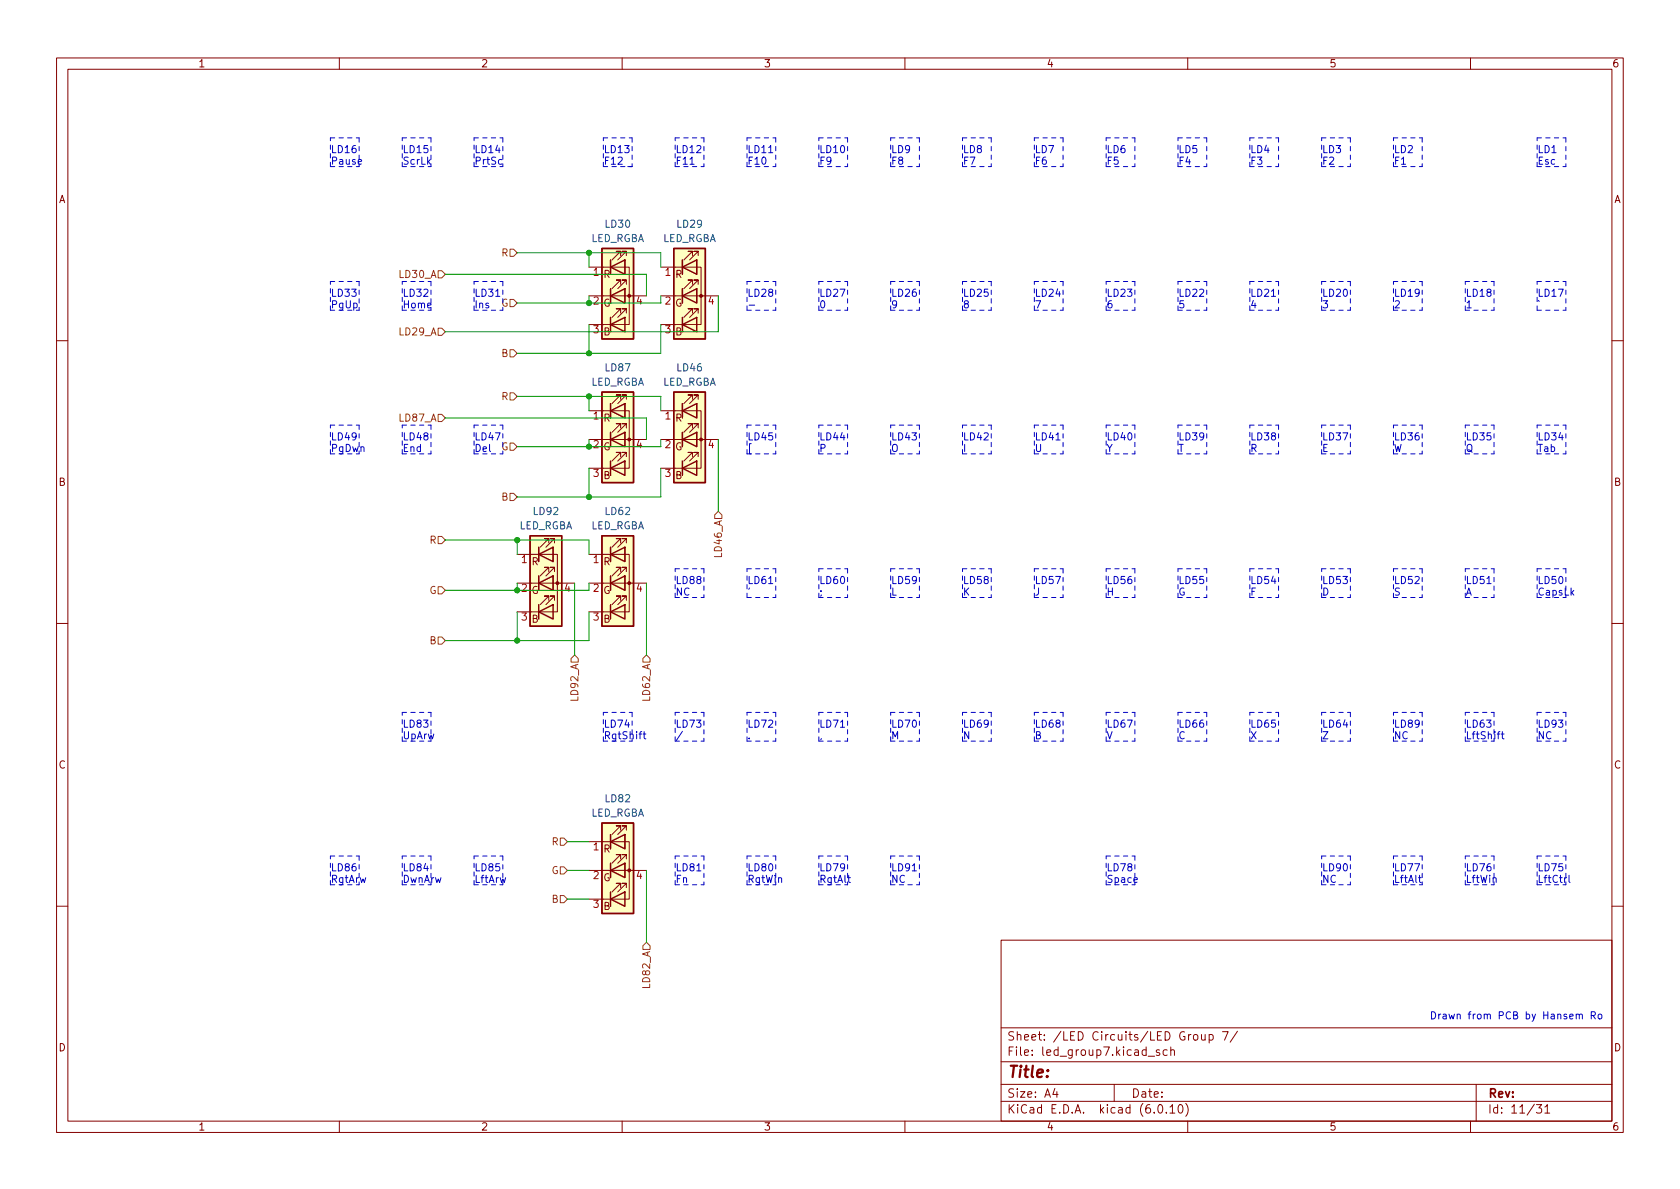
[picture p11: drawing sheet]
<svg xmlns="http://www.w3.org/2000/svg" width="297mm" height="210mm" viewBox="0 0 297 210" stroke-linecap="round" stroke-linejoin="round" font-family="sans-serif">
<g fill="none" stroke="#840000" stroke-width=".18">
<path d="M10 10.2h277v190.1h-277zM12 12.2h273v186.1h-273zM60 10.2v2M110 10.2v2M160 10.2v2M210 10.2v2M260 10.2v2M104.1 47.2h7.2v10.2h-7.2M104.1 52.3h2.6M107.9 51v2.6M107.9 46v2.5M107.9 52.3h6.4"/>
<path d="M109.7 55.4v-.8h-.7h.7l-1.5 1.5M109.7 50.3v-.8h-.7h.7l-1.5 1.5M109.7 45.2v-.8h-.7h.7l-1.5 1.6M110.5 51v2.6zM110.5 51h.1M110.5 46v2.5zM110.5 46h.1M110.7 55.4v-.8h-.7h.7l-1.5 1.5M110.7 50.3v-.8h-.7h.7l-1.5 1.5M110.7 45.2v-.8h-.7h.7l-1.5 1.6M116.8 47.2h7.2v10.2h-7.2M116.8 52.3h2.6"/>
<path d="M120.6 51v2.6M120.6 46v2.5M120.6 52.3h6.4M122.4 55.4v-.8h-.7h.7l-1.5 1.5M122.4 50.3v-.8h-.7h.7l-1.5 1.5M122.4 45.2v-.8h-.7h.7l-1.5 1.6M123.2 51v2.6zM123.2 51h.1M123.2 46v2.5zM123.2 46h.1M123.4 55.4v-.8h-.7h.7l-1.5 1.5M123.4 50.3v-.8h-.7h.7l-1.5 1.5"/>
<path d="M123.4 45.2v-.8h-.7h.7l-1.5 1.6M10 60.2h2M104.1 72.6h7.2v10.2h-7.2M104.1 77.7h2.6M107.9 76.4v2.6M107.9 71.4v2.5M107.9 77.7h6.4M109.7 75.7v-.8h-.7h.7l-1.5 1.5M109.7 70.6v-.8h-.7h.7l-1.5 1.6M110.5 76.4v2.6zM110.5 76.4h.1M110.5 71.4v2.5z"/>
<path d="M110.5 71.4h.1M110.7 75.7v-.8h-.7h.7l-1.5 1.5M110.7 70.6v-.8h-.7h.7l-1.5 1.6M116.8 72.6h7.2v10.2h-7.2M116.8 77.7h2.6M120.6 76.4v2.6M120.6 71.4v2.5M120.6 77.7h6.4M122.4 75.7v-.8h-.7h.7l-1.5 1.5M122.4 70.6v-.8h-.7h.7l-1.5 1.6M123.2 76.4v2.6zM123.2 76.4h.1"/>
<path d="M123.2 71.4v2.5zM123.2 71.4h.1M123.4 75.7v-.8h-.7h.7l-1.5 1.5M123.4 70.6v-.8h-.7h.7l-1.5 1.6M285 60.2h2M91.4 98h7.2v10.2h-7.2M95.2 96.8v2.5M97 96v-.8h-.7h.7l-1.5 1.6M97.8 96.8v2.5zM97.8 96.8h.1M98 96v-.8h-.7h.7l-1.5 1.6M104.1 98h7.2v10.2h-7.2"/>
<path d="M107.9 96.8v2.5M109.7 80.8v-.8h-.7h.7l-1.5 1.5M109.7 96v-.8h-.7h.7l-1.5 1.6M110.5 96.8v2.5zM110.5 96.8h.1M110.7 80.8v-.8h-.7h.7l-1.5 1.5M110.7 96v-.8h-.7h.7l-1.5 1.6M122.4 80.8v-.8h-.7h.7l-1.5 1.5M123.4 80.8v-.8h-.7h.7l-1.5 1.5M10 110.2h2M91.4 103.1h2.6M95.2 101.8v2.6"/>
<path d="M95.2 103.1h6.4M97 106.2v-.8h-.7h.7l-1.5 1.5M97 101.1v-.8h-.7h.7l-1.5 1.5M97.8 101.8v2.6zM97.8 101.8h.1M98 106.2v-.8h-.7h.7l-1.5 1.5M98 101.1v-.8h-.7h.7l-1.5 1.5M104.1 103.1h2.6M107.9 101.8v2.6M107.9 103.1h6.4M109.7 106.2v-.8h-.7h.7l-1.5 1.5M109.7 101.1v-.8h-.7h.7l-1.5 1.5"/>
<path d="M110.5 101.8v2.6zM110.5 101.8h.1M110.7 106.2v-.8h-.7h.7l-1.5 1.5M110.7 101.1v-.8h-.7h.7l-1.5 1.5M285 110.2h2M104.1 148.8h7.2v10.2h-7.2M104.1 153.9h2.6M107.9 152.6v2.6M107.9 147.6v2.5M107.9 153.9h6.4M109.7 157v-.8h-.7h.7l-1.5 1.5M109.7 151.9v-.8h-.7h.7l-1.5 1.5"/>
<path d="M109.7 146.8v-.8h-.7h.7l-1.5 1.6M110.5 152.6v2.6zM110.5 152.6h.1M110.5 147.6v2.5zM110.5 147.6h.1M110.7 157v-.8h-.7h.7l-1.5 1.5M110.7 151.9v-.8h-.7h.7l-1.5 1.5M110.7 146.8v-.8h-.7h.7l-1.5 1.6M10 160.2h2M177 166.3h108v32h-108zM285 160.2h2M60 198.3v2"/>
<path d="M110 198.3v2M160 198.3v2M177 194.8h108M177 191.8h108M177 187.8h108M177 181.8h108M186.5 192.5l-.4 1h1M186.9 193v1M197 191.8v3M203 186.8h1.1M204.9 195.4l.2-.1a.81 .81 0 0 1 .6 .7 .81 .81 0 0 1-.3 .8h-.2a.81 .81 0 0 1-.6-.6 .81 .81 0 0 1 .3-.8zM205 185.7l-.4-.1-.2 .2 .1 .3 .5 .1v.4h-.6"/>
<path d="M206.2 196.7v.1M206.4 185.7l-.5-.1-.3 .3v.4l.2 .3h.6M206.9 195.8l.4-.5v1.5M206.9 196.8h.8M207 185.8l.2-.2 .4 .1v.9M207 185.1v1.5M208.5 195.4l.1-.1a.81 .81 0 0 1 .6 .7 .81 .81 0 0 1-.3 .8h-.1a.81 .81 0 0 1-.6-.6 .81 .81 0 0 1 .3-.8zM209.6 195.1a1.72 1.72 0 0 1 0 2.3M210 198.3v2M211.1 183l.4-.1 .3 .3v.4l-.3 .3h-.4l-.1-.3v-.4zM212.4 182.9l.1 1h.4l.2-.1M213.1 182.9v1"/>
<path d="M213.8 183l.4-.1 .3 .3v.4l-.1 .3h-.6M213.8 182.9v1.5M216.1 182.4h1l-.6 1.5M218.8 182.4l-1.3 1.9M260 198.3v2M261 191.8v6.5M271.7 195.3h.9l-.5 .6 .4 .1v.7l-.2 .1h-.4l-.2-.1M273.1 195.8l.5-.5v1.5M273.1 196.8h.9"/>
</g>
<g fill="#ffffc2" stroke="#ffffc2" stroke-width=".18">
<path d="M119.1 43.9h5.6v16h-5.6z"/>
<path d="M106.4 43.9h5.6v16h-5.6z"/>
<path d="M106.4 69.3h5.6v16h-5.6z"/>
<path d="M119.1 69.3h5.6v16h-5.6z"/>
<path d="M106.4 145.5h5.6v16h-5.6z"/>
<path d="M93.7 94.7h5.6v16h-5.6z"/>
<path d="M106.4 94.7h5.6v16h-5.6z"/>
</g>
<g fill="none" stroke="#840000" stroke-width=".25">
<path d="M106.4 43.9h5.6v16h-5.6zM107.9 57.4l2.6-1.3v2.6zM107.9 52.3l2.6-1.3v2.6zM107.9 47.2l2.6-1.2v2.5zM107.9 46v2.5M107.9 51v2.6M107.9 56.1v2.6M119.1 43.9h5.6v16h-5.6zM120.6 57.4l2.6-1.3v2.6zM120.6 52.3l2.6-1.3v2.6zM120.6 47.2l2.6-1.2v2.5zM120.6 46v2.5"/>
<path d="M120.6 51v2.6M120.6 56.1v2.6M106.4 69.3h5.6v16h-5.6zM107.9 77.7l2.6-1.3v2.6zM107.9 72.6l2.6-1.2v2.5zM107.9 71.4v2.5M107.9 76.4v2.6M119.1 69.3h5.6v16h-5.6zM120.6 77.7l2.6-1.3v2.6zM120.6 72.6l2.6-1.2v2.5zM120.6 71.4v2.5M120.6 76.4v2.6"/>
<path d="M93.7 94.7h5.6v16h-5.6zM95.2 98l2.6-1.2v2.5zM95.2 96.8v2.5M106.4 94.7h5.6v16h-5.6zM107.9 82.8l2.6-1.3v2.6zM107.9 98l2.6-1.2v2.5zM107.9 81.5v2.6M107.9 96.8v2.5M120.6 82.8l2.6-1.3v2.6zM120.6 81.5v2.6M95.2 108.2l2.6-1.3v2.6zM95.2 103.1l2.6-1.3v2.6z"/>
<path d="M95.2 101.8v2.6M95.2 106.9v2.6M107.9 108.2l2.6-1.3v2.6zM107.9 103.1l2.6-1.3v2.6zM107.9 101.8v2.6M107.9 106.9v2.6M106.4 145.5h5.6v16h-5.6zM107.9 159l2.6-1.3v2.6zM107.9 153.9l2.6-1.3v2.6zM107.9 148.8l2.6-1.2v2.5zM107.9 147.6v2.5M107.9 152.6v2.6"/>
<path d="M107.9 157.7v2.6"/>
</g>
<g fill="#840000" stroke="#840000" stroke-width=".18">
<circle cx="124" cy="52.3" r=".25"/>
<circle cx="111.3" cy="52.3" r=".25"/>
<circle cx="111.3" cy="77.7" r=".25"/>
<circle cx="124" cy="77.7" r=".25"/>
<circle cx="111.3" cy="153.9" r=".25"/>
<circle cx="98.6" cy="103.1" r=".25"/>
<circle cx="111.3" cy="103.1" r=".25"/>
</g>
<g fill="none" stroke="#725600" stroke-width=".18">
<path d="M77.5 47.9h.6l.6 .6-.6 .6h-.6zM77.5 58h.6l.6 .7-.6 .6h-.6zM90.2 53h.6l.6 .6-.6 .6h-.6zM90.2 44.1h.6l.6 .6-.6 .6h-.6zM77.5 73.3h.6l.6 .6-.6 .6h-.6zM90.2 61.8h.6l.6 .7-.6 .6h-.6zM90.2 69.5h.6l.6 .6-.6 .6h-.6zM90.2 78.4h.6l.6 .6-.6 .6h-.6zM77.5 94.9h.6l.6 .6-.6 .6h-.6zM90.2 87.2h.6l.6 .7-.6 .6h-.6zM126.4 91.1l.6-.7 .6 .7v.6h-1.2zM77.5 103.8h.6l.6 .6-.6 .6h-.6z"/>
<path d="M77.5 112.6h.6l.6 .7-.6 .6h-.6zM101.6 115.8l.6 .7v.6h-1.2v-.6zM114.3 115.8l.6 .7v.6h-1.2v-.6zM99.1 148.2h.6l.6 .6-.6 .7h-.6zM99.1 158.4h.6l.6 .6-.6 .6h-.6zM99.1 153.3h.6l.6 .6-.6 .7h-.6zM114.3 166.6l.6 .7v.6h-1.2v-.6z"/>
</g>
<g fill="none" stroke="#0000c2" stroke-width=".18">
<path d="M122 29h.7M135.9 27h.7M87.6 52.4h.8M132.5 54h.9M224.8 52.4h.7M186.7 77.8h.7M135.9 103.2h.7M262.9 103.2h.7M113.7 129.8h.5M113.9 129.4v1.1l.3 .1M120.7 129.3l-1.1 1.7M148.6 128.6h.7"/>
<path d="M264.7 129.8h.5M265.2 129.4l-.3 .2v1M265.4 129.8h.5M265.6 129.4v1.1l.3 .1M123.2 154h.7M149.9 155.2h.5M150.1 154.8v1.1l.3 .1M161.3 154h.7M250.8 155.2h.5M251 154.8v1.1l.3 .1M277.4 154.8v1.1l.2 .1M278.7 179.5l.2-.2 .3 .1v.8"/>
<path d="M279.2 179.5l.2-.2 .3 .1 .1 .8M281.4 179.6l.6-.1 .1-.2-.1-.3-.6-.1v1.3M281.7 179.6l.4 .6M282.6 179.5l.2-.2 .4 .2v.4l-.1 .2-.3 .1-.2-.1z"/>
</g>
<g fill="none" stroke="#0000c2" stroke-width=".18" stroke-dasharray=".8 .8">
<path d="M58.4 29.5h5.1M58.4 24.4h5.1M58.4 29.5v-5.1M63.5 24.4v5.1M71.1 29.5v-5.1M71.1 29.5h5.1M71.1 24.4h5.1M76.2 24.4v5.1M83.8 24.4h5.1M83.8 29.5v-5.1M83.8 29.5h5.1M88.9 24.4v5.1"/>
<path d="M106.7 29.5v-5.1M106.7 24.4h5.1M106.7 29.5h5.1M111.8 24.4v5.1M111.8 29.5h-1.3M119.4 24.4h5.1M119.4 29.5v-5.1M119.4 29.5h5.1M124.5 24.4v5.1M132.1 29.5v-5.1M132.1 29.5h5.1M132.1 24.4h5.1"/>
<path d="M137.2 24.4v5.1M144.8 29.5v-5.1M144.8 24.4h5.1M144.8 29.5h5.1M149.9 24.4v5.1M157.5 29.5v-5.1M157.5 29.5h5.1M157.5 24.4h5.1M162.6 24.4v5.1M170.2 24.4h5.1M170.2 29.5v-5.1M170.2 29.5h5.1"/>
<path d="M175.3 24.4v5.1M182.9 29.5v-5.1M182.9 24.4h5.1M182.9 29.5h5.1M188 24.4v5.1M195.6 29.5v-5.1M195.6 29.5h5.1M195.6 24.4h5.1M200.7 24.4v5.1M208.3 24.4h5.1M208.3 29.5v-5.1M208.3 29.5h5.1"/>
<path d="M213.4 24.4v5.1M221 24.4h5.1M221 29.5h5.1M221 29.5v-5.1M226.1 24.4v5.1M233.7 24.4h5.1M233.7 29.5v-5.1M233.7 29.5h5.1M238.8 24.4v5.1M246.4 29.5h5.1M246.4 29.5v-5.1M246.4 24.4h5.1"/>
<path d="M251.5 24.4v5.1M271.8 29.5h5.1M271.8 24.4h5.1M271.8 29.5v-5.1M276.9 24.4v5.1M58.4 49.8h5.1M58.4 54.9v-5.1M58.4 54.9h5.1M63.5 49.8v5.1M71.1 54.9v-5.1M71.1 49.8h5.1M71.1 54.9h5.1"/>
<path d="M76.2 49.8v5.1M83.8 49.8h5.1M83.8 54.9v-5.1M83.8 54.9h5.1M88.9 49.8v5.1M132.1 54.9h5.1M132.1 54.9v-5.1M132.1 49.8h5.1M137.2 49.8v5.1M144.8 54.9h5.1M144.8 49.8h5.1M144.8 54.9v-5.1"/>
<path d="M149.9 49.8v5.1M157.5 54.9h5.1M157.5 54.9v-5.1M157.5 49.8h5.1M162.6 49.8v5.1M170.2 49.8h5.1M170.2 54.9h5.1M170.2 54.9v-5.1M175.3 49.8v5.1M182.9 54.9h5.1M182.9 54.9v-5.1M182.9 49.8h5.1"/>
<path d="M188 49.8v5.1M195.6 54.9h5.1M195.6 54.9v-5.1M195.6 49.8h5.1M200.7 49.8v5.1M208.3 49.8h5.1M208.3 54.9h5.1M208.3 54.9v-5.1M213.4 49.8v5.1M221 54.9v-5.1M221 54.9h5.1M221 49.8h5.1"/>
<path d="M226.1 49.8v5.1M233.7 49.8h5.1M233.7 54.9h5.1M233.7 54.9v-5.1M238.8 49.8v5.1M246.4 54.9v-5.1M246.4 54.9h5.1M246.4 49.8h5.1M251.5 49.8v5.1M259.1 54.9h5.1M259.1 54.9v-5.1M259.1 49.8h5.1"/>
<path d="M264.2 49.8v5.1M271.8 54.9v-5.1M271.8 54.9h5.1M271.8 49.8h5.1M276.9 49.8v5.1M58.4 75.2h5.1M63.5 75.2v5.1M71.1 75.2h5.1M76.2 75.2v5.1M83.8 75.2h5.1M88.9 75.2v5.1M132.1 75.2h5.1"/>
<path d="M137.2 75.2v5.1M144.8 75.2h5.1M149.9 75.2v5.1M157.5 75.2h5.1M162.6 75.2v5.1M170.2 75.2h5.1M175.3 75.2v5.1M182.9 75.2h5.1M188 75.2v5.1M195.6 75.2h5.1M200.7 75.2v5.1M208.3 75.2h5.1"/>
<path d="M213.4 75.2v5.1M221 75.2h5.1M226.1 75.2v5.1M233.7 75.2h5.1M238.8 75.2v5.1M246.4 75.2h5.1M251.5 75.2v5.1M259.1 75.2h5.1M264.2 75.2v5.1M271.8 75.2h5.1M276.9 75.2v5.1M58.4 80.3h5.1"/>
<path d="M58.4 80.3v-5.1M71.1 80.3h5.1M71.1 80.3v-5.1M83.8 80.3v-5.1M83.8 80.3h5.1M132.1 80.3v-5.1M132.1 80.3h5.1M144.8 80.3v-5.1M144.8 80.3h5.1M157.5 80.3v-5.1M157.5 80.3h5.1M170.2 80.3h5.1"/>
<path d="M170.2 80.3v-5.1M182.9 80.3h5.1M182.9 80.3v-5.1M195.6 80.3v-5.1M195.6 80.3h5.1M208.3 80.3h5.1M208.3 80.3v-5.1M221 80.3v-5.1M221 80.3h5.1M233.7 80.3v-5.1M233.7 80.3h5.1M246.4 80.3v-5.1"/>
<path d="M246.4 80.3h5.1M259.1 80.3h5.1M259.1 80.3v-5.1M271.8 80.3h5.1M271.8 80.3v-5.1M119.4 105.7h5.1M119.4 100.6h5.1M119.4 105.7v-5.1M124.5 100.6v5.1M132.1 100.6h5.1M132.1 105.7h5.1M132.1 105.7v-5.1"/>
<path d="M137.2 100.6v5.1M144.8 105.7h5.1M144.8 105.7v-5.1M144.8 100.6h5.1M149.9 100.6v5.1M157.5 100.6h5.1M157.5 105.7v-5.1M157.5 105.7h5.1M162.6 100.6v5.1M170.2 105.7v-5.1M170.2 100.6h5.1M170.2 105.7h5.1"/>
<path d="M175.3 100.6v5.1M182.9 105.7v-5.1M182.9 105.7h5.1M182.9 100.6h5.1M188 100.6v5.1M195.6 100.6h5.1M195.6 105.7v-5.1M195.6 105.7h5.1M200.7 100.6v5.1M208.3 105.7h5.1M208.3 100.6h5.1M208.3 105.7v-5.1"/>
<path d="M213.4 100.6v5.1M221 100.6h5.1M221 105.7v-5.1M221 105.7h5.1M226.1 100.6v5.1M233.7 100.6h5.1M233.7 105.7v-5.1M233.7 105.7h5.1M238.8 100.6v5.1M246.4 100.6h5.1M246.4 105.7v-5.1M246.4 105.7h5.1"/>
<path d="M251.5 100.6v5.1M259.1 100.6h5.1M259.1 105.7v-5.1M259.1 105.7h5.1M264.2 100.6v5.1M271.8 100.6h5.1M271.8 105.7h5.1M271.8 105.7v-5.1M276.9 100.6v5.1M71.1 131.1h5.1M71.1 131.1v-5.1M71.1 126h5.1"/>
<path d="M76.2 126v5.1M106.7 131.1v-5.1M106.7 131.1h5.1M106.7 126h5.1M111.8 126v5.1M119.4 131.1h5.1M119.4 126h5.1M119.4 131.1v-5.1M124.5 126v5.1M132.1 131.1v-5.1M132.1 126h5.1M132.1 131.1h5.1"/>
<path d="M137.2 126v5.1M144.8 131.1v-5.1M144.8 131.1h5.1M144.8 126h5.1M149.9 126v5.1M157.5 131.1v-5.1M157.5 131.1h5.1M157.5 126h5.1M162.6 126v5.1M170.2 131.1h5.1M170.2 126h5.1M170.2 131.1v-5.1"/>
<path d="M175.3 126v5.1M182.9 126h5.1M182.9 131.1h5.1M182.9 131.1v-5.1M188 126v5.1M195.6 131.1h5.1M195.6 126h5.1M195.6 131.1v-5.1M200.7 126v5.1M208.3 131.1v-5.1M208.3 131.1h5.1M208.3 126h5.1"/>
<path d="M213.4 126v5.1M221 126h5.1M221 131.1v-5.1M221 131.1h5.1M226.1 126v5.1M233.7 131.1v-5.1M233.7 131.1h5.1M233.7 126h5.1M238.8 126v5.1M246.4 131.1v-5.1M246.4 131.1h5.1M246.4 126h5.1"/>
<path d="M251.5 126v5.1M259.1 126h5.1M259.1 131.1h5.1M259.1 131.1v-5.1M264.2 126v5.1M271.8 131.1v-5.1M271.8 131.1h5.1M271.8 126h5.1M276.9 126v5.1M58.4 156.5h5.1M58.4 156.5v-5.1M58.4 151.4h5.1"/>
<path d="M63.5 151.4v5.1M71.1 151.4h5.1M71.1 156.5h5.1M71.1 156.5v-5.1M76.2 151.4v5.1M83.8 156.5v-5.1M83.8 151.4h5.1M83.8 156.5h5.1M88.9 151.4v5.1M119.4 151.4h5.1M119.4 156.5v-5.1M119.4 156.5h5.1"/>
<path d="M124.5 151.4v5.1M132.1 156.5h5.1M132.1 151.4h5.1M132.1 156.5v-5.1M137.2 151.4v5.1M144.8 156.5h5.1M144.8 156.5v-5.1M144.8 151.4h5.1M149.9 151.4v5.1M157.5 156.5h5.1M157.5 151.4h5.1M157.5 156.5v-5.1"/>
<path d="M162.6 151.4v5.1M195.6 156.5h5.1M195.6 151.4h5.1M195.6 156.5v-5.1M200.7 151.4v5.1M233.7 156.5v-5.1M233.7 151.4h5.1M233.7 156.5h5.1M238.8 151.4v5.1M246.4 156.5v-5.1M246.4 151.4h5.1M246.4 156.5h5.1"/>
<path d="M251.5 151.4v5.1M259.1 156.5v-5.1M259.1 151.4h5.1M259.1 156.5h5.1M264.2 151.4v5.1M271.8 156.5h5.1M271.8 156.5v-5.1M271.8 151.4h5.1M276.9 151.4v5.1"/>
</g>
<g fill="none" stroke="#009600" stroke-width=".18">
<path d="M78.7 48.5h35.6v3.8M91.4 44.7h25.4v2.5M104.1 44.7v2.5M104.1 52.3v1.3M104.1 57.4v5.1M116.8 52.3v1.3h-25.4M116.8 57.4v5.1h-25.4M127 52.3v6.4h-48.3M78.7 73.9h35.6v3.8M91.4 70.1h25.4v2.5M104.1 70.1v2.5M104.1 77.7v1.3"/>
<path d="M116.8 77.7v1.3h-25.4M127 77.7v12.7M78.7 95.5h25.4v2.5M91.4 95.5v2.5M104.1 82.8v5.1M116.8 82.8v5.1h-25.4M91.4 103.1v1.3M91.4 108.2v5.1M101.6 103.1v12.7M104.1 108.2v5.1h-25.4M104.1 103.1v1.3h-25.4M114.3 103.1v12.7"/>
<path d="M100.3 148.8h3.8M100.3 153.9h3.8M100.3 159h3.8M114.3 153.9v12.7"/>
</g>
<g fill="#009600" stroke="#009600" stroke-width=".18">
<circle cx="104.1" cy="87.9" r=".46"/>
<circle cx="104.1" cy="79" r=".46"/>
<circle cx="104.1" cy="70.1" r=".46"/>
<circle cx="104.1" cy="62.5" r=".46"/>
<circle cx="91.4" cy="95.5" r=".46"/>
<circle cx="91.4" cy="113.3" r=".46"/>
<circle cx="91.4" cy="104.4" r=".46"/>
<circle cx="104.1" cy="53.6" r=".46"/>
<circle cx="104.1" cy="44.7" r=".46"/>
</g>
<text font-size="2.8" fill="#840000" x="178" y="190.6">Title:</text>
<g font-size="2.1" fill="#840000">
<text x="178" y="184">Sheet: /LED Circuits/LED Group 7/</text>
<text x="178" y="186.7">File: led_group7.kicad_sch</text>
<text x="178" y="196.9">KiCad E.D.A. kicad (6.0.10)</text>
<text x="178" y="194.1">Size: A4</text>
<text x="200" y="194.1">Date:</text>
<text x="263" y="194.1">Rev:</text>
<text x="263" y="196.9">Id: 11/31</text>
</g>
<g font-size="1.8" fill="#840000">
<text x="35" y="11.9">1</text>
<text x="85" y="11.9">2</text>
<text x="135" y="11.9">3</text>
<text x="185" y="11.9">4</text>
<text x="235" y="11.9">5</text>
<text x="285" y="11.9">6</text>
<text x="10.3" y="35.9">A</text>
<text x="285.3" y="35.9">A</text>
<text x="106.7" y="49.1">R</text>
<text x="119.4" y="49.1">R</text>
<text x="106.6" y="54.2">G</text>
<text x="106.7" y="59.3">B</text>
<text x="119.3" y="54.2">G</text>
<text x="119.4" y="59.3">B</text>
<text x="106.7" y="74.5">R</text>
<text x="119.4" y="74.5">R</text>
<text x="106.6" y="79.6">G</text>
<text x="119.3" y="79.6">G</text>
<text x="10.3" y="85.9">B</text>
<text x="106.7" y="84.7">B</text>
<text x="119.4" y="84.7">B</text>
<text x="285.3" y="85.9">B</text>
<text x="94" y="99.9">R</text>
<text x="106.7" y="99.9">R</text>
<text x="93.9" y="105">G</text>
<text x="106.6" y="105">G</text>
<text x="94" y="110.1">B</text>
<text x="106.7" y="110.1">B</text>
<text x="10.3" y="135.9">C</text>
<text x="285.3" y="135.9">C</text>
<text x="106.6" y="155.8">G</text>
<text x="106.7" y="150.7">R</text>
<text x="106.7" y="160.9">B</text>
<text x="10.3" y="185.9">D</text>
<text x="285.3" y="185.9">D</text>
<text x="35" y="199.9">1</text>
<text x="85" y="199.9">2</text>
<text x="135" y="199.9">3</text>
<text x="185" y="199.9">4</text>
<text x="235" y="199.9">5</text>
<text x="285" y="199.9">6</text>
</g>
<g font-size="1.8" fill="#0000c2">
<text x="58.4" y="27.1">LD16</text>
<text x="58.4" y="29.1">Pause</text>
<text x="71.1" y="27.1">LD15</text>
<text x="71.1" y="29.1">ScrLk</text>
<text x="83.8" y="27.1">LD14</text>
<text x="83.8" y="29.1">PrtSc</text>
<text x="106.7" y="27.1">LD13</text>
<text x="106.7" y="29.1">F12</text>
<text x="119.4" y="27.1">LD12</text>
<text x="119.4" y="29.1">F11</text>
<text x="132.1" y="27.1">LD11</text>
<text x="132.1" y="29.1">F10</text>
<text x="144.8" y="27.1">LD10</text>
<text x="144.8" y="29.1">F9</text>
<text x="157.5" y="27.1">LD9</text>
<text x="157.5" y="29.1">F8</text>
<text x="170.2" y="27.1">LD8</text>
<text x="170.2" y="29.1">F7</text>
<text x="182.9" y="27.1">LD7</text>
<text x="182.9" y="29.1">F6</text>
<text x="195.6" y="27.1">LD6</text>
<text x="195.6" y="29.1">F5</text>
<text x="208.3" y="27.1">LD5</text>
<text x="208.3" y="29.1">F4</text>
<text x="221" y="27.1">LD4</text>
<text x="221" y="29.1">F3</text>
<text x="233.7" y="27.1">LD3</text>
<text x="233.7" y="29.1">F2</text>
<text x="246.4" y="27.1">LD2</text>
<text x="246.4" y="29.1">F1</text>
<text x="271.8" y="27.1">LD1</text>
<text x="271.8" y="29.1">Esc</text>
<text x="58.4" y="52.5">LD33</text>
<text x="71.1" y="52.5">LD32</text>
<text x="83.8" y="52.5">LD31</text>
<text x="132.1" y="52.5">LD28</text>
<text x="144.8" y="52.5">LD27</text>
<text x="157.5" y="52.5">LD26</text>
<text x="170.2" y="52.5">LD25</text>
<text x="182.9" y="52.5">LD24</text>
<text x="195.6" y="52.5">LD23</text>
<text x="208.3" y="52.5">LD22</text>
<text x="221" y="52.5">LD21</text>
<text x="233.7" y="52.5">LD20</text>
<text x="246.4" y="52.5">LD19</text>
<text x="259.1" y="52.5">LD18</text>
<text x="271.8" y="52.5">LD17</text>
<text x="58.4" y="54.5">PgUp</text>
<text x="71.1" y="54.5">Home</text>
<text x="83.8" y="54.5">Ins</text>
<text x="144.8" y="54.5">0</text>
<text x="157.5" y="54.5">9</text>
<text x="170.2" y="54.5">8</text>
<text x="182.9" y="54.5">7</text>
<text x="195.6" y="54.5">6</text>
<text x="208.3" y="54.5">5</text>
<text x="221" y="54.5">4</text>
<text x="233.7" y="54.5">3</text>
<text x="246.4" y="54.5">2</text>
<text x="259.1" y="54.5">1</text>
<text x="271.8" y="54.5">`</text>
<text x="58.4" y="77.9">LD49</text>
<text x="71.1" y="77.9">LD48</text>
<text x="83.8" y="77.9">LD47</text>
<text x="132.1" y="77.9">LD45</text>
<text x="144.8" y="77.9">LD44</text>
<text x="157.5" y="77.9">LD43</text>
<text x="170.2" y="77.9">LD42</text>
<text x="182.9" y="77.9">LD41</text>
<text x="195.6" y="77.9">LD40</text>
<text x="208.3" y="77.9">LD39</text>
<text x="221" y="77.9">LD38</text>
<text x="233.7" y="77.9">LD37</text>
<text x="246.4" y="77.9">LD36</text>
<text x="259.1" y="77.9">LD35</text>
<text x="271.8" y="77.9">LD34</text>
<text x="58.4" y="79.9">PgDwn</text>
<text x="71.1" y="79.9">End</text>
<text x="83.8" y="79.9">Del</text>
<text x="132.1" y="79.9">[</text>
<text x="144.8" y="79.9">P</text>
<text x="157.5" y="79.9">O</text>
<text x="170.2" y="79.9">I</text>
<text x="182.9" y="79.9">U</text>
<text x="195.6" y="79.9">Y</text>
<text x="208.3" y="79.9">T</text>
<text x="221" y="79.9">R</text>
<text x="233.7" y="79.9">E</text>
<text x="246.4" y="79.9">W</text>
<text x="259.1" y="79.9">Q</text>
<text x="271.8" y="79.9">Tab</text>
<text x="119.4" y="103.3">LD88</text>
<text x="119.4" y="105.3">NC</text>
<text x="132.1" y="103.3">LD61</text>
<text x="132.1" y="105.3">'</text>
<text x="144.8" y="103.3">LD60</text>
<text x="144.8" y="105.3">;</text>
<text x="157.5" y="103.3">LD59</text>
<text x="157.5" y="105.3">L</text>
<text x="170.2" y="103.3">LD58</text>
<text x="170.2" y="105.3">K</text>
<text x="182.9" y="103.3">LD57</text>
<text x="182.9" y="105.3">J</text>
<text x="195.6" y="103.3">LD56</text>
<text x="195.6" y="105.3">H</text>
<text x="208.3" y="103.3">LD55</text>
<text x="208.3" y="105.3">G</text>
<text x="221" y="103.3">LD54</text>
<text x="221" y="105.3">F</text>
<text x="233.7" y="103.3">LD53</text>
<text x="233.7" y="105.3">D</text>
<text x="246.4" y="103.3">LD52</text>
<text x="246.4" y="105.3">S</text>
<text x="259.1" y="103.3">LD51</text>
<text x="259.1" y="105.3">A</text>
<text x="271.8" y="103.3">LD50</text>
<text x="271.8" y="105.3">CapsLk</text>
<text x="71.1" y="128.7">LD83</text>
<text x="71.1" y="130.7">UpArw</text>
<text x="106.7" y="128.7">LD74</text>
<text x="106.7" y="130.7">RgtShift</text>
<text x="119.4" y="128.7">LD73</text>
<text x="132.1" y="128.7">LD72</text>
<text x="132.1" y="130.7">.</text>
<text x="144.8" y="128.7">LD71</text>
<text x="144.8" y="130.7">,</text>
<text x="157.5" y="128.7">LD70</text>
<text x="157.5" y="130.7">M</text>
<text x="170.2" y="128.7">LD69</text>
<text x="170.2" y="130.7">N</text>
<text x="182.9" y="128.7">LD68</text>
<text x="182.9" y="130.7">B</text>
<text x="195.6" y="128.7">LD67</text>
<text x="195.6" y="130.7">V</text>
<text x="208.3" y="128.7">LD66</text>
<text x="208.3" y="130.7">C</text>
<text x="221" y="128.7">LD65</text>
<text x="221" y="130.7">X</text>
<text x="233.7" y="128.7">LD64</text>
<text x="233.7" y="130.7">Z</text>
<text x="246.4" y="128.7">LD89</text>
<text x="246.4" y="130.7">NC</text>
<text x="259.1" y="128.7">LD63</text>
<text x="259.1" y="130.7">LftShift</text>
<text x="271.8" y="128.7">LD93</text>
<text x="271.8" y="130.7">NC</text>
<text x="58.4" y="154.1">LD86</text>
<text x="71.1" y="154.1">LD84</text>
<text x="83.8" y="154.1">LD85</text>
<text x="119.4" y="154.1">LD81</text>
<text x="132.1" y="154.1">LD80</text>
<text x="144.8" y="154.1">LD79</text>
<text x="157.5" y="154.1">LD91</text>
<text x="195.6" y="154.1">LD78</text>
<text x="233.7" y="154.1">LD90</text>
<text x="246.4" y="154.1">LD77</text>
<text x="259.1" y="154.1">LD76</text>
<text x="271.8" y="154.1">LD75</text>
<text x="58.4" y="156.1">RgtArw</text>
<text x="71.1" y="156.1">DwnArw</text>
<text x="83.8" y="156.1">LftArw</text>
<text x="119.4" y="156.1">Fn</text>
<text x="132.1" y="156.1">RgtWin</text>
<text x="144.8" y="156.1">RgtAlt</text>
<text x="157.5" y="156.1">NC</text>
<text x="195.6" y="156.1">Space</text>
<text x="233.7" y="156.1">NC</text>
<text x="246.4" y="156.1">LftAlt</text>
<text x="259.1" y="156.1">LftWin</text>
<text x="271.8" y="156.1">LftCtrl</text>
<text x="252.7" y="180.2">Drawn from PCB by Hansem Ro</text>
</g>
<g font-size="1.8" fill="#006464">
<text x="107.1" y="40.3">LD30</text>
<text x="119.8" y="40.3">LD29</text>
<text x="104.4" y="42.8">LED_RGBA</text>
<text x="117.1" y="42.8">LED_RGBA</text>
<text x="107.1" y="65.7">LD87</text>
<text x="119.8" y="65.7">LD46</text>
<text x="104.4" y="68.2">LED_RGBA</text>
<text x="117.1" y="68.2">LED_RGBA</text>
<text x="91.7" y="93.6">LED_RGBA</text>
<text x="94.4" y="91.1">LD92</text>
<text x="104.4" y="93.6">LED_RGBA</text>
<text x="107.1" y="91.1">LD62</text>
<text x="107.1" y="141.9">LD82</text>
<text x="104.4" y="144.4">LED_RGBA</text>
</g>
<g font-size="1.8" fill="#725600">
<text x="88.7" y="45.3">R</text>
<text x="70.7" y="49.1">LD30_A</text>
<text x="70.7" y="59.3">LD29_A</text>
<text x="88.6" y="54.2">G</text>
<text x="88.7" y="63.1">B</text>
<text x="88.7" y="70.7">R</text>
<text x="70.7" y="74.5">LD87_A</text>
<text x="88.6" y="79.6">G</text>
<text x="88.7" y="88.5">B</text>
<text x="76" y="96.1">R</text>
<text x="127.6" y="98.5" transform="rotate(-90 127.6 98.5)">LD46_A</text>
<text x="75.9" y="105">G</text>
<text x="76" y="113.9">B</text>
<text x="102.2" y="123.9" transform="rotate(-90 102.2 123.9)">LD92_A</text>
<text x="114.9" y="123.9" transform="rotate(-90 114.9 123.9)">LD62_A</text>
<text x="97.6" y="149.5">R</text>
<text x="97.5" y="154.6">G</text>
<text x="97.6" y="159.6">B</text>
<text x="114.9" y="174.7" transform="rotate(-90 114.9 174.7)">LD82_A</text>
</g>
<g font-size="1.8" fill="#a90000">
<text x="104.9" y="48.8">1</text>
<text x="104.9" y="53.8">2</text>
<text x="112.5" y="53.8">4</text>
<text x="117.6" y="48.8">1</text>
<text x="117.6" y="53.8">2</text>
<text x="125.2" y="53.8">4</text>
<text x="104.9" y="58.9">3</text>
<text x="117.6" y="58.9">3</text>
<text x="104.9" y="74.2">1</text>
<text x="117.6" y="74.2">1</text>
<text x="104.9" y="79.2">2</text>
<text x="112.5" y="79.2">4</text>
<text x="117.6" y="79.2">2</text>
<text x="125.2" y="79.2">4</text>
<text x="104.9" y="84.3">3</text>
<text x="117.6" y="84.3">3</text>
<text x="92.2" y="99.6">1</text>
<text x="104.9" y="99.6">1</text>
<text x="92.2" y="104.6">2</text>
<text x="99.8" y="104.6">4</text>
<text x="104.9" y="104.6">2</text>
<text x="112.5" y="104.6">4</text>
<text x="92.2" y="109.7">3</text>
<text x="104.9" y="109.7">3</text>
<text x="104.9" y="150.4">1</text>
<text x="104.9" y="155.4">2</text>
<text x="112.5" y="155.4">4</text>
<text x="104.9" y="160.5">3</text>
</g>
</svg>
